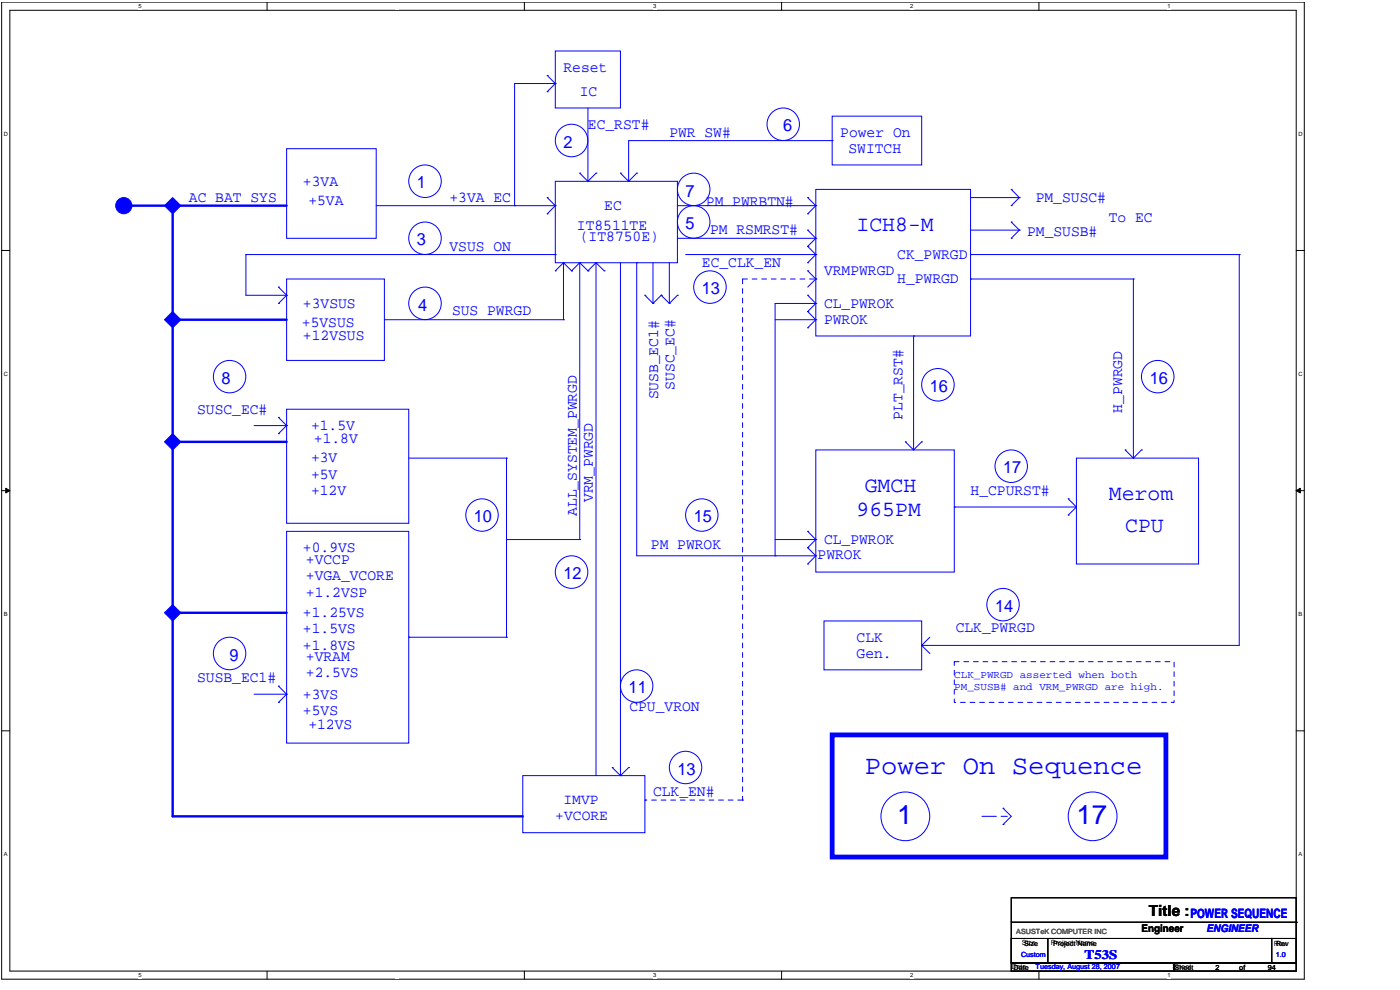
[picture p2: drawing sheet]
<svg xmlns="http://www.w3.org/2000/svg" width="297mm" height="210mm" viewBox="0 0 297 210" stroke-linecap="round" stroke-linejoin="round" font-family="sans-serif">
<path d="M.4 .4h276.3v207.3h-276.3zM2.1 2.2h272.9v203.8h-272.9z" fill="none" stroke="#000" stroke-width=".21"/>
<g fill="#fff">
<path d="M29.4 .6h.6v1.4h-.6z"/>
<path d="M29.4 206.2h.6v1.4h-.6z"/>
</g>
<path d="M56.7 .4v1.8M56.7 206v1.7" fill="none" stroke="#000" stroke-width=".21"/>
<g fill="#fff">
<path d="M83.9 .6h.7v1.4h-.7z"/>
<path d="M83.9 206.2h.7v1.4h-.7z"/>
</g>
<path d="M111.2 .4v1.8M111.2 206v1.7" fill="none" stroke="#000" stroke-width=".21"/>
<g fill="#fff">
<path d="M138.5 .6h.7v1.4h-.7z"/>
<path d="M138.5 206.2h.7v1.4h-.7z"/>
</g>
<path d="M165.8 .4v1.8M165.8 206v1.7" fill="none" stroke="#000" stroke-width=".21"/>
<g fill="#fff">
<path d="M193.1 .6h.6v1.4h-.6z"/>
<path d="M193.1 206.2h.6v1.4h-.6z"/>
</g>
<path d="M220.4 .4v1.8M220.4 206v1.7" fill="none" stroke="#000" stroke-width=".21"/>
<g fill="#fff">
<path d="M247.7 .6h.6v1.4h-.6z"/>
<path d="M247.7 206.2h.6v1.4h-.6z"/>
<path d="M.8 27.6h.8v1.4h-.8z"/>
<path d="M275.4 27.6h.9v1.4h-.9z"/>
<path d="M.8 78.6h.8v1.4h-.8z"/>
<path d="M275.4 78.6h.9v1.4h-.9z"/>
</g>
<path d="M.4 53.1h1.7M275 53.1h1.7" fill="none" stroke="#000" stroke-width=".21"/>
<g fill="#fff">
<path d="M.8 129.5h.8v1.4h-.8z"/>
<path d="M275.4 129.5h.8v1.4h-.8z"/>
</g>
<path d="M.4 104.1h1.7M1.2 103.6l.9 .5-.9 .5zM275 104.1h1.7M275 104.1l.8-.5v1z" fill="none" stroke="#000" stroke-width=".21"/>
<path d="M1.2 103.6l.9 .5-.9 .5zM275 104.1l.8-.5v1z" fill="#000"/>
<g fill="#fff">
<path d="M.8 180.5h.8v1.4h-.8z"/>
<path d="M275.4 180.5h.8v1.4h-.8z"/>
</g>
<path d="M.4 155h1.7M275 155h1.7M214.5 190.4h60.5v13.9h-60.5zM214.5 199.1h7.8v5.2h-7.8zM214.5 195.6h60.5M222.5 199.1h47.3M269.8 199.1h5.2v5.2h-5.2zM269.8 199.1h.1M275 195.6h.1M214.5 204.3h34.6v1.7h-34.6zM249.1 204.3h25.9v1.7h-25.9z" fill="none" stroke="#000" stroke-width=".21"/>
<g fill="none" stroke="#00f" stroke-width=".21">
<path d="M143.7 43.6h29.4M171.4 45.4h.1M173.1 43.6h.1M173.1 43.6l-1.7 1.8M140.3 62.6h.1M140.3 62.6l-1.8 1.8M107.5 114.4h15.5M123 114.4h.1M59.1 145.5h.1M59.1 145.5l1.7 1.8"/>
<circle cx="90.2" cy="50.5" r="3.4"/>
</g>
<path d="M34.9 43.6l1.7-1.7 1.8 1.7-1.8 1.8z" fill-rule="evenodd" fill="#00f"/>
<g fill="none" stroke="#00f" stroke-width=".21">
<path d="M116.1 19.5h.1M117.8 17.7l-1.7 1.8M60.8 31.5h19v19h-19zM117.8 38.5h25.9v17.2h-25.9zM131.6 36.7l1.8 1.8M131.6 36.7h.1M133.4 29.8h43.1M176.5 29.8h.1M34.9 43.6l1.7-1.7 1.8 1.7-1.8 1.8zM116.1 45.4h.1M117.8 43.6l-1.7 1.8M123 55.7h.1"/>
<path d="M123 55.7v58.7M126.4 55.7h.1M126.4 55.7v108.8M135.1 55.7h.1M135.1 55.7v62.2M142 55.7v8.7M145.4 54h27.7M171.4 52.3h.1M173.1 54h.1M173.1 50.5l-1.7 1.8M205.9 54h57M205.9 54h.1"/>
<path d="M205.9 41.9h10.3M216.2 41.9h.1M136.8 62.6l1.7 1.8M136.8 62.6h.1M142 64.4h.1M143.7 62.6h.1M143.7 62.6l-1.7 1.8M164.4 64.4v53.5M193.8 71.3h.1M193.8 71.3v24.1M86.7 97.2h20.8M107.5 97.2h.1"/>
<path d="M107.5 97.2v38M192.1 93.7l1.7 1.7M192.1 93.7h.1M195.5 93.7h.1M195.5 93.7l-1.7 1.7M242.2 95.4h.1M242.2 95.4l-1.8 1.8M164.4 117.9h.1M164.4 114.4h8.7M171.4 116.2l1.7 1.7M171.4 116.2h.1M173.1 114.4h.1"/>
<path d="M107.5 135.2h.1M195.5 136.9l1.8 1.7M195.5 136.9h.1M53.9 147.3h6.9M59.1 149h.1M60.8 147.3h.1M60.8 147.3l-1.7 1.7M212.8 171.4l1.7 1.8M212.8 171.4h.1"/>
<circle cx="90.2" cy="38.4" r="3.5"/>
<circle cx="102.3" cy="109.3" r="3.4"/>
</g>
<path d="M36.6 45.4v127.8h74.3M36.6 67.8h24.2M36.6 130h24.2" fill="none" stroke="#00f" stroke-width=".51"/>
<path d="M202.4 140.4h46.7v8.6h-46.7z" fill="none" stroke="#00f" stroke-width=".21" stroke-dasharray="1 1 1 1 1 1 1 1"/>
<path d="M34.9 130l1.7-1.7 1.8 1.7-1.8 1.7z" fill-rule="evenodd" fill="#00f"/>
<g fill="none" stroke="#00f" stroke-width=".21">
<path d="M109.2 17.7h8.6M116.1 16l1.7 1.7M116.1 16h.1M117.8 17.7h.1M117.8 10.8h13.8v12.1h-13.8zM124.7 38.5h.1M124.7 22.9v15.6M126.4 36.7h.1M126.4 36.7l-1.7 1.8M133.4 38.5h.1M133.4 29.8v8.7M135.1 36.7l-1.7 1.8"/>
<path d="M135.1 36.7h.1M60.8 59.2h20.7v17.3h-20.7zM117.8 57.4h.1M119.5 55.7l-1.7 1.7M143.7 50.5h29.4M171.4 52.3l1.7 1.7-1.7 1.7M171.4 48.8l1.7 1.7M171.4 55.7h.1M171.4 52.3h.1M171.4 48.8h.1M173.1 50.5h.1M214.5 40.2l1.7 1.7"/>
<path d="M214.5 40.2h.1M59.1 60.9h.1M59.1 60.9l1.7 1.7M164.4 64.4h8.7M171.4 66.1h.1M173.1 64.4h.1M173.1 64.4l-1.7 1.7M53.9 90.3h6.9M59.1 92h.1M60.8 86.8h25.9v24.2h-25.9zM60.8 90.3h.1M60.8 90.3l-1.7 1.7"/>
<path d="M238.7 95.4l1.7 1.8M238.7 95.4h.1M171.4 112.7l1.7 1.7M171.4 112.7h.1M34.9 130l1.7-1.7 1.8 1.7-1.8 1.7zM174.8 131.7h20.7v10.4h-20.7zM195.5 136.9h.1M197.3 135.2l-1.8 1.7M212.8 174.9h.1M214.5 173.2l-1.7 1.7"/>
<circle cx="90.2" cy="64.3" r="3.5"/>
<circle cx="245.6" cy="79.9" r="3.4"/>
</g>
<path d="M208.3 173.2h5.2M213.5 173.2h.1" fill="none" stroke="#00f" stroke-width=".21" stroke-dasharray="3 1 1 1 1 1"/>
<path d="M26.3 43.6h34.5" fill="none" stroke="#00f" stroke-width=".51"/>
<path d="M176.5 155.9h70.8v25.9h-70.8z" fill="none" stroke="#00f" stroke-width="1"/>
<path d="M36.6 66.1l1.8 1.7-1.8 1.7-1.7-1.7z" fill-rule="evenodd" fill="#00f"/>
<g fill="none" stroke="#00f" stroke-width=".21">
<path d="M109.2 17.7v25.9M176.5 24.6h19v10.4h-19zM109.2 43.6h.1M119.5 55.7l1.8 1.7M121.3 57.4h.1M124.7 57.4h.1M126.4 55.7l-1.7 1.7M214.5 47.1l1.7 1.7M214.5 47.1h.1M36.6 66.1l1.8 1.7-1.8 1.7-1.7-1.7zM60.8 112.7h25.9v44.9h-25.9zM135.1 117.9h38"/>
<path d="M173.1 117.9h.1"/>
</g>
<path d="M38.4 93.7h22.4" fill="none" stroke="#00f" stroke-width=".51"/>
<circle cx="26.3" cy="43.6" r="1.71" fill="#00f"/>
<g fill="none" stroke="#00f" stroke-width=".21">
<path d="M52.2 54h65.6M79.8 43.6h38M116.1 41.9l1.7 1.7M116.1 41.9h.1M117.8 54h.1M117.8 43.6h.1M123 55.7l1.7 1.7M124.7 57.4h.1M126.4 55.7l1.8 1.7M128.2 57.4h.1M138.5 55.7v8.7M205.9 59.2h34.5"/>
<path d="M205.9 59.2h.1M214.5 50.5h.1M216.2 48.8l-1.7 1.7M52.2 62.6h8.6M60.8 62.6h.1M138.5 64.4h.1M164.4 67.8h8.7M171.4 66.1l1.7 1.7M171.4 69.5h.1M171.4 66.1h.1M173.1 67.8h.1M173.1 67.8l-1.7 1.7"/>
<path d="M59.1 88.5h.1M59.1 88.5l1.7 1.8M171.4 119.6h.1M171.4 116.2h.1M173.1 117.9l-1.7 1.7M173.1 114.4l-1.7 1.8M202.4 107.5h.1M202.4 107.5h26l-1.8 1.8M226.6 109.3h.1M86.7 135.2h.1M86.7 135.2h20.8"/>
<circle cx="26.3" cy="43.6" r="1.71"/>
<circle cx="192.1" cy="173.2" r="5.2"/>
</g>
<path d="M36.6 92l1.8 1.7-1.8 1.7-1.7-1.7z" fill-rule="evenodd" fill="#00f"/>
<g fill="none" stroke="#00f" stroke-width=".21">
<path d="M123 36.7l1.7 1.8M123 36.7h.1M52.2 54h.1M52.2 54v8.6M119.5 55.7h.1M119.5 55.7v12.1M121.3 57.4h.1M123 55.7l-1.7 1.7M131.6 55.7v108.8M171.4 41.9l1.7 1.7M171.4 57.4l1.7 1.8M171.4 41.9h.1"/>
<path d="M171.4 57.4h.1M173.1 40.2h32.8v31.1h-32.8zM173.1 59.2h.1M173.1 59.2l-1.7 1.7M205.9 48.8h10.3M214.5 43.6h.1M216.2 48.8h.1M216.2 41.9l-1.7 1.7M240.4 59.2h.1M240.4 59.2v38M262.9 54h.1M262.9 54v82.9h-67.4"/>
<path d="M59.1 64.4h.1M60.8 62.6l-1.7 1.8M81.5 67.8h38M119.5 67.8h.1M140.3 62.6l1.7 1.8M140.3 62.6h.1M171.4 62.6l1.7 1.8M171.4 62.6h.1M36.6 92l1.8 1.7-1.8 1.7-1.7-1.7zM173.1 95.4h29.3v25.9h-29.3zM228.4 97.2h25.9v22.4h-25.9zM226.6 105.8l1.8 1.7"/>
<path d="M226.6 105.8h.1M195.5 136.9h.1M110.9 164.5h25.9v12.1h-25.9zM129.9 162.8l1.7 1.7M129.9 162.8h.1M131.6 164.5h.1M133.4 162.8h.1M133.4 162.8l-1.8 1.7"/>
<circle cx="121.3" cy="29.8" r="3.5"/>
<circle cx="166.1" cy="26.4" r="3.4"/>
<circle cx="147.2" cy="47.1" r="3.5"/>
<circle cx="147.2" cy="40.2" r="3.4"/>
<circle cx="48.7" cy="79.9" r="3.4"/>
<circle cx="150.6" cy="60.9" r="3.5"/>
<circle cx="199" cy="81.6" r="3.5"/>
<circle cx="214.5" cy="98.9" r="3.4"/>
<circle cx="148.9" cy="109.3" r="3.4"/>
<circle cx="48.7" cy="138.6" r="3.4"/>
<circle cx="121.3" cy="121.3" r="3.5"/>
<circle cx="212.8" cy="128.3" r="3.4"/>
<circle cx="135.1" cy="145.5" r="3.4"/>
<circle cx="145.4" cy="162.8" r="3.4"/>
<circle cx="231.8" cy="173.2" r="5.2"/>
</g>
<path d="M157.5 59.2v110.5M157.5 59.2h15.6M173.1 59.2h.1M136.8 169.7h.1M157.5 169.7h.1M157.5 169.7h-20.7" fill="none" stroke="#00f" stroke-width=".21" stroke-dasharray="1 1 1 1 1 1 1 1"/>
<g font-size="5.7" fill="#00f">
<text x="183.4" y="164.1">Power On Sequence</text>
<text x="190.3" y="174.9">1</text>
<text x="228.4" y="174.9">17</text>
</g>
<g font-size="4.6" fill="#00f">
<text x="181.7" y="49">ICH8-M</text>
<text x="183.4" y="104.3">GMCH</text>
<text x="235.3" y="106">Merom</text>
<text x="181.7" y="109.5">965PM</text>
<text x="238.7" y="112.9">CPU</text>
</g>
<g font-size="3.6" fill="#00f">
<text x="166.2" y="27.9">6</text>
<text x="119.5" y="31.3">2</text>
<text x="88.4" y="40">1</text>
<text x="145.5" y="41.7">7</text>
<text x="88.4" y="52.1">3</text>
<text x="145.5" y="48.6">5</text>
<text x="88.7" y="66">4</text>
<text x="148.9" y="62.4">13</text>
<text x="47" y="81.4">8</text>
<text x="197.3" y="83.1">16</text>
<text x="243.9" y="81.4">16</text>
<text x="212.8" y="100.4">17</text>
<text x="100.5" y="110.8">10</text>
<text x="147.2" y="110.8">15</text>
<text x="119.5" y="122.9">12</text>
<text x="211.1" y="129.8">14</text>
<text x="48.7" y="140.1">9</text>
<text x="133.4" y="147">11</text>
<text x="143.7" y="164.3">13</text>
</g>
<g font-size="3.3" fill="#00f">
<text x="119.5" y="15.2">Reset</text>
<text x="123" y="20.3">IC</text>
<text x="124.7" y="27.3">EC_RST#</text>
<text x="142" y="29">PWR SW#</text>
<text x="178.3" y="29">Power On</text>
<text x="180" y="32.5">SWITCH</text>
<text x="64.3" y="39.4">+3VA</text>
<text x="40.1" y="42.8">AC BAT SYS</text>
<text x="65.4" y="43.5">+5VA</text>
<text x="95.3" y="42.8">+3VA EC</text>
<text x="128.2" y="44.5">EC</text>
<text x="149.7" y="43.6">PM PWRBTN#</text>
<text x="219.7" y="42.8">PM_SUSC#</text>
<text x="235.2" y="47">To EC</text>
<text x="95.3" y="53.2">VSUS ON</text>
<text x="122.4" y="48.8">IT8511TE</text>
<text x="123" y="51.2">(IT8750E)</text>
<text x="150.6" y="49.7">PM RSMRST#</text>
<text x="217.9" y="50.1">PM_SUSB#</text>
<text x="148.9" y="56.6">EC_CLK_EN</text>
<text x="174.8" y="58.4">VRMPWRGD</text>
<text x="190.3" y="54.9">CK_PWRGD</text>
<text x="64.3" y="65.3">+3VSUS</text>
<text x="174.8" y="65.3">CL_PWROK</text>
<text x="190.3" y="60">H_PWRGD</text>
<text x="64" y="69.4">+5VSUS</text>
<text x="95.9" y="66.9">SUS PWRGD</text>
<text x="174.8" y="68.7">PWROK</text>
<text x="64.3" y="72.2">+12VSUS</text>
<text x="143.1" y="82.7" transform="rotate(-90 143.1 82.7)">SUSC_EC#</text>
<text x="41.8" y="87.7">SUSC_EC#</text>
<text x="139.6" y="84.7" transform="rotate(-90 139.6 84.7)">SUSB_EC1#</text>
<text x="191.4" y="89.1" transform="rotate(-90 191.4 89.1)">PLT_RST#</text>
<text x="238.1" y="87.5" transform="rotate(-90 238.1 87.5)">H_PWRGD</text>
<text x="66" y="91.2">+1.5V</text>
<text x="66.6" y="94">+1.8V</text>
<text x="66" y="98.1">+3V</text>
<text x="66" y="101.5">+5V</text>
<text x="66" y="105">+12V</text>
<text x="125.8" y="106.5" transform="rotate(-90 125.8 106.5)">VRM_PWRGD</text>
<text x="205.9" y="105">H_CPURST#</text>
<text x="122.3" y="109.4" transform="rotate(-90 122.3 109.4)">ALL_SYSTEM_PWRGD</text>
<text x="64.3" y="117.1">+0.9VS</text>
<text x="64.9" y="119.7">+VCCP</text>
<text x="138.1" y="116.5">PM PWROK</text>
<text x="173.4" y="118.5">PWROK</text>
<text x="174.8" y="115.3">CL_PWROK</text>
<text x="64.9" y="123.1">+VGA_VCORE</text>
<text x="64.3" y="130.9">+1.25VS</text>
<text x="64.9" y="126.5">+1.2VSP</text>
<text x="64.3" y="134.3">+1.5VS</text>
<text x="64.3" y="137.8">+1.8VS</text>
<text x="181.7" y="136.1">CLK</text>
<text x="202.7" y="134">CLK_PWRGD</text>
<text x="64.9" y="140.2">+VRAM</text>
<text x="64.9" y="143.7">+2.5VS</text>
<text x="181.7" y="139.6">Gen.</text>
<text x="41.8" y="144.7">SUSB_EC1#</text>
<text x="64.3" y="148.2">+3VS</text>
<text x="64.3" y="151.6">+5VS</text>
<text x="65.4" y="154.7">+12VS</text>
<text x="133.5" y="150.8">CPU_VRON</text>
<text x="138.5" y="168.9">CLK_EN#</text>
</g>
<text font-size="3.3" x="243.7" y="194.4">Title :</text>
<g font-size="3.1" fill="#00f">
<text x="117.8" y="173.9">+VCORE</text>
<text x="119.5" y="170.5">IMVP</text>
</g>
<g font-size="2.7" fill="#00f">
<text x="252.5" y="194.8">POWER SEQUENCE</text>
<text x="230.1" y="203.4">T53S</text>
</g>
<g font-size="2.2" fill="#00f">
<text x="202.5" y="143.9">CLK_PWRGD asserted when both</text>
<text x="202.5" y="146.3">PM_SUSB# and VRM_PWRGD are high.</text>
<text x="256" y="197.7">ENGINEER</text>
</g>
<text font-size="2.2" x="242.2" y="197.7">Engineer</text>
<text font-size="1.5" fill="#f00" x="215.6" y="198.1">ASUSTeK COMPUTER INC</text>
<g font-size="1.5" fill="#00f">
<text x="216.6" y="202.9">Custom</text>
<text x="270.7" y="203.1">1.0</text>
<text x="219.7" y="205.6">Tuesday, August 28, 2007</text>
</g>
<g font-size="1.5">
<text x="216.8" y="200.5">Size</text>
<text x="217.2" y="200.6">Size</text>
<text x="222.9" y="200.5">Project Name</text>
<text x="223.4" y="200.6">Project Name</text>
<text x="270.2" y="200.7">Rev</text>
<text x="270.7" y="200.8">Rev</text>
<text x="214.6" y="205.6">Date</text>
<text x="215" y="205.7">Date</text>
<text x="248.7" y="205.6">Sheet</text>
<text x="249.2" y="205.7">Sheet</text>
<text x="257.9" y="205.7">2</text>
<text x="262.9" y="205.7">of</text>
<text x="269" y="205.7">94</text>
</g>
<g font-size="1.2">
<text x="29.4" y="1.7">5</text>
<text x="138.5" y="1.7">3</text>
<text x="193.1" y="1.7">2</text>
<text x="247.7" y="1.7">1</text>
<text x=".8" y="28.7">D</text>
<text x="275.4" y="28.7">D</text>
<text x=".8" y="79.7">C</text>
<text x="275.4" y="79.7">C</text>
<text x=".8" y="130.6">B</text>
<text x="275.4" y="130.6">B</text>
<text x=".8" y="181.6">A</text>
<text x="275.4" y="181.6">A</text>
<text x="29.4" y="207.3">5</text>
<text x="138.5" y="207.3">3</text>
<text x="193.1" y="207.3">2</text>
<text x="247.7" y="207.3">1</text>
</g>
</svg>
